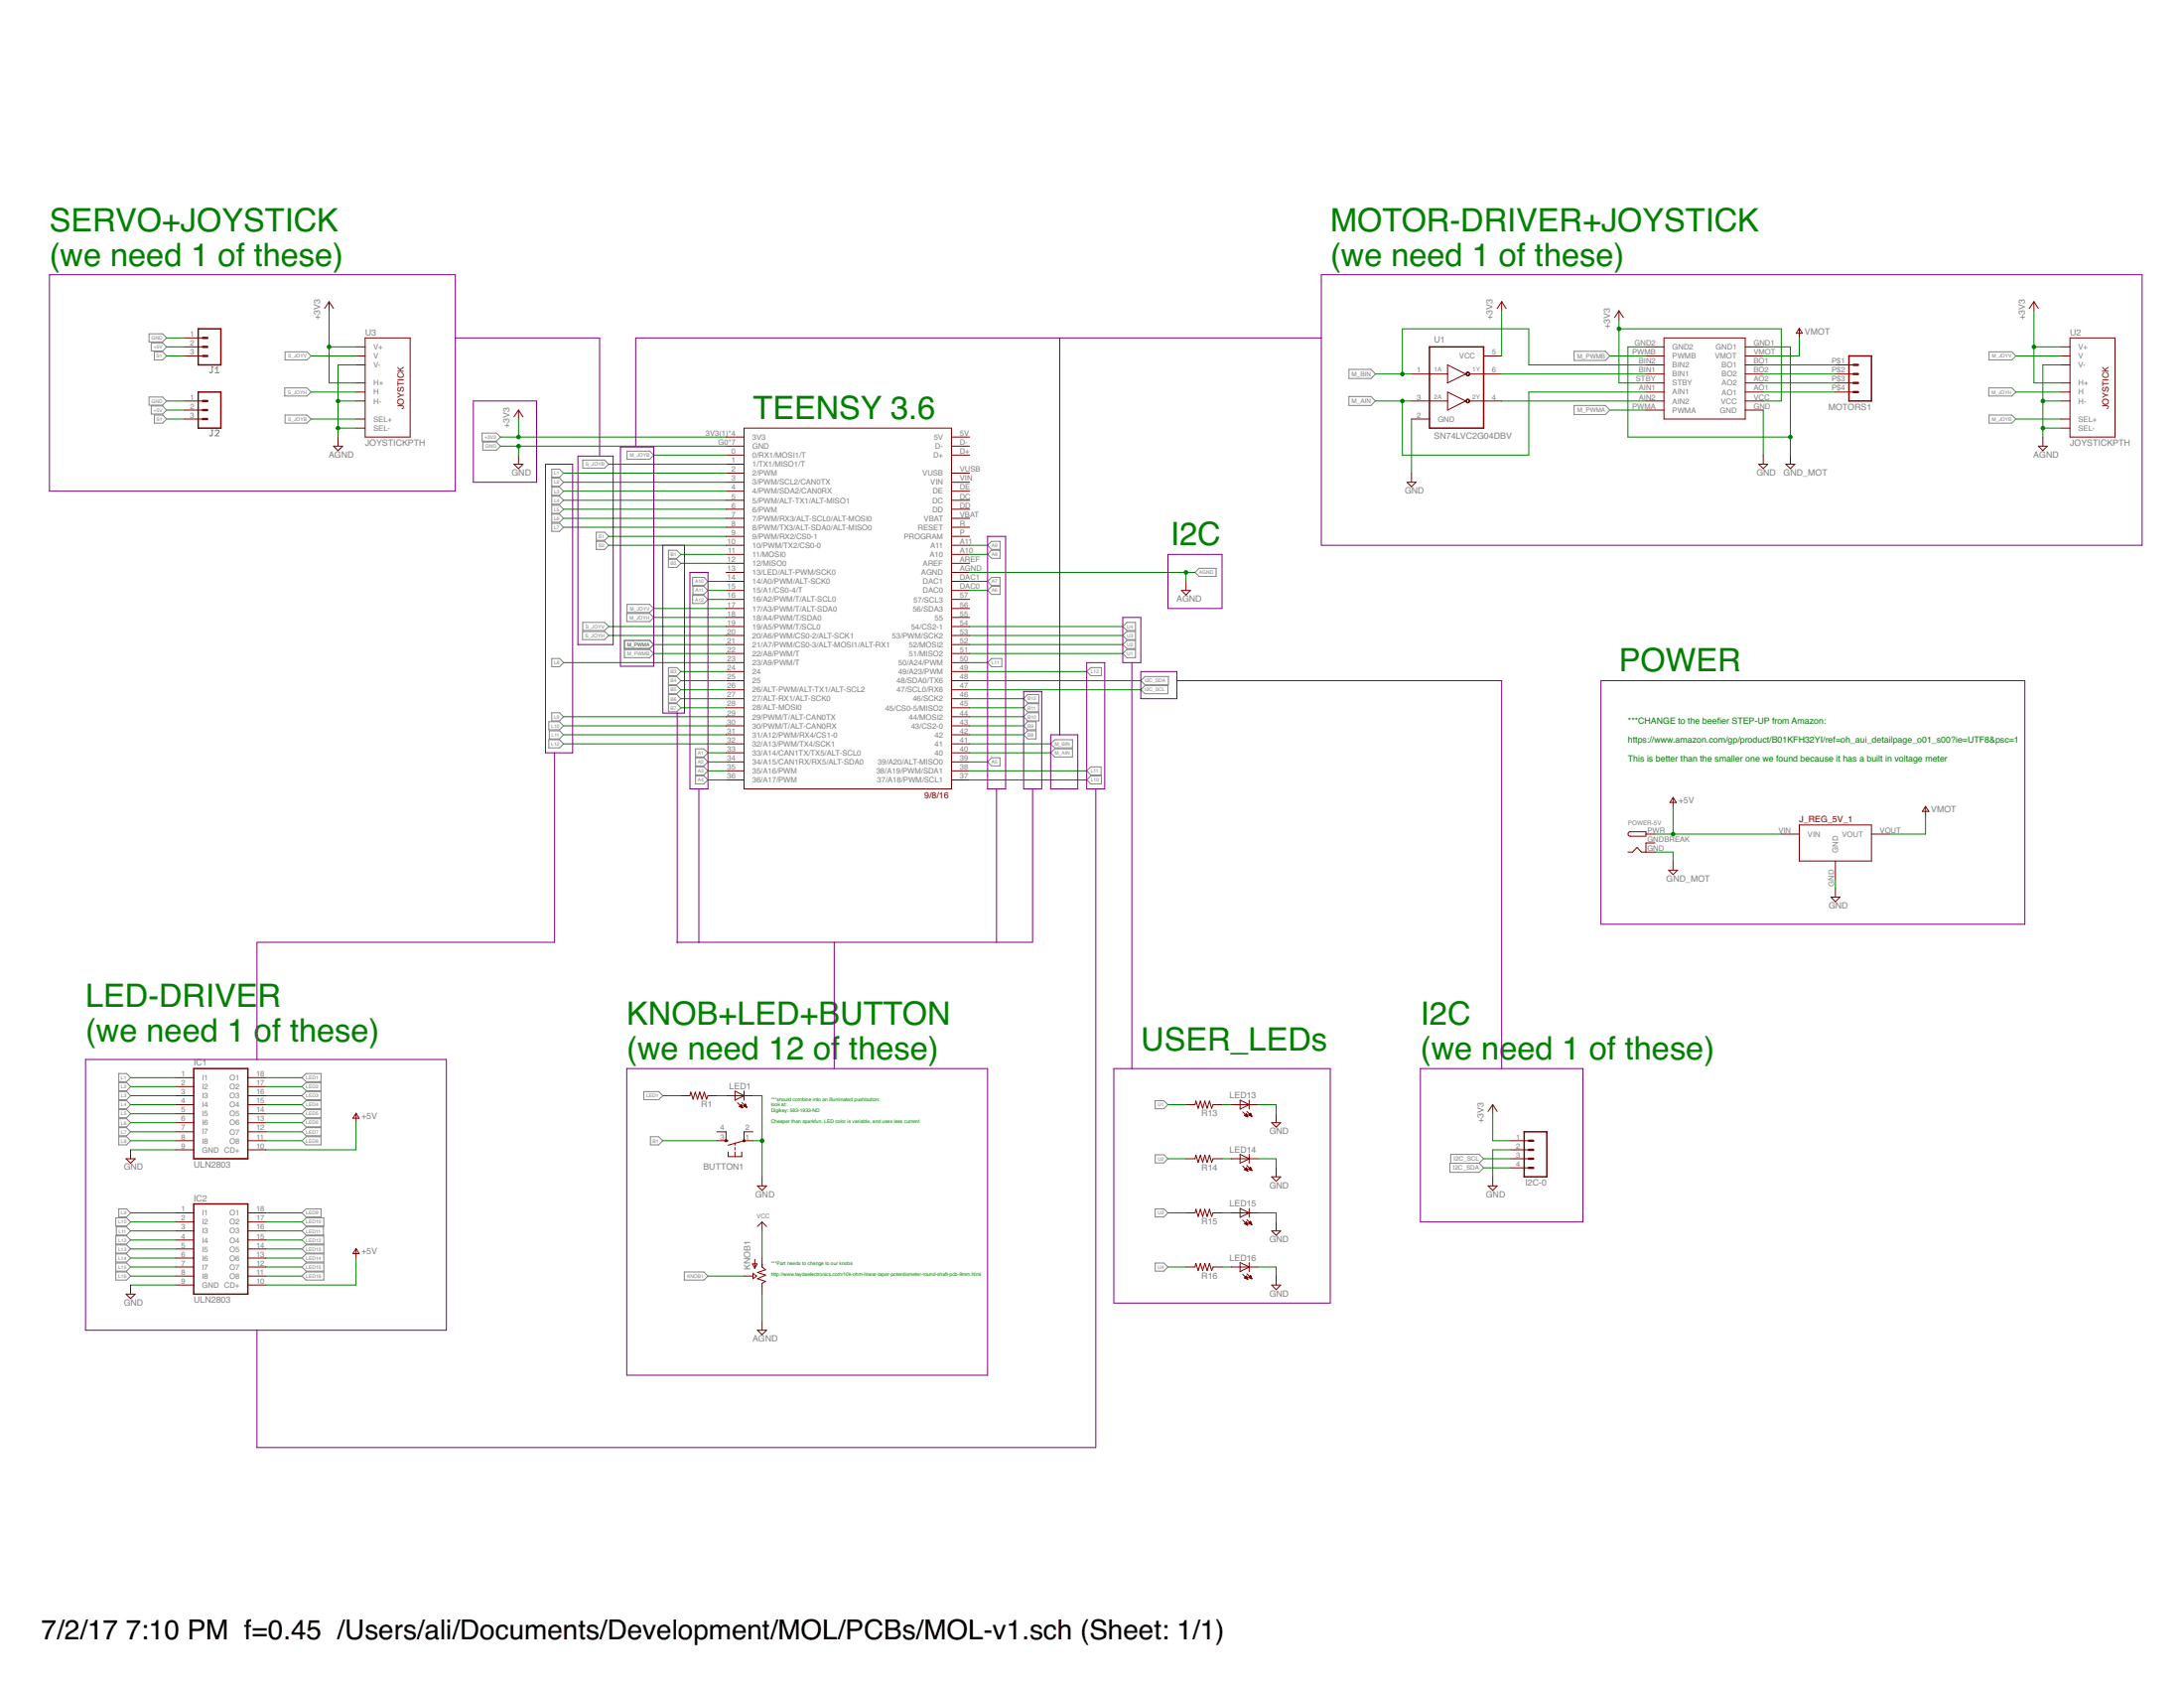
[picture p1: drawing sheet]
<svg xmlns="http://www.w3.org/2000/svg" width="279mm" height="216mm" viewBox="0 0 279 216" stroke-linecap="round" stroke-linejoin="round" font-family="sans-serif">
<g fill="none" stroke="#808080" stroke-width=".13">
<path d="M19.1 42.7h1.7l.5 .5-.5 .5h-1.7zM19.1 50.8h1.7l.5 .5-.5 .5h-1.7zM19.3 43.9h1.5l.5 .5-.5 .5h-1.5zM19.3 51.9h1.5l.5 .6-.5 .5h-1.5zM19.7 53.1h1.1l.5 .5-.5 .5h-1.1zM19.7 45h1.1l.5 .5-.5 .5h-1.1zM27.1 46.9h.2M27.1 55h.2M27.2 46.9v.7l-.1 .1-.3-.1M27.2 55v.6l-.1 .2-.3-.2M27.5 47.7h.5M27.5 47.2l.3-.3v.8"/>
<path d="M27.5 55.1l.2-.1h.2l.1 .1v.2l-.5 .5h.5M36.4 49.6h2.9l.5 .5-.5 .6h-2.9zM36.5 53.1h2.8l.5 .5-.5 .5h-2.8zM36.5 45h2.8l.5 .5-.5 .5h-2.8zM61.7 55.4h1.8l.5 .5-.5 .5h-1.8zM61.8 56.5h1.7l.5 .6-.5 .5h-1.7zM74.5 58.8h2.8l.6 .6-.6 .5h-2.8zM80.2 57.7h2.9l.5 .5-.5 .5h-2.9zM172.6 50.7h2.8l.6 .6-.6 .6h-2.8zM172.6 47.2h2.8l.6 .6-.6 .6h-2.8zM201.4 44.9h4l.6 .6-.6 .6h-4zM201.4 51.9h4l.6 .6-.6 .5h-4z"/>
<path d="M254.4 49.6h3l.5 .5-.5 .6h-3zM254.5 53.1h2.9l.5 .5-.5 .5h-2.9zM254.5 45h2.9l.5 .5-.5 .5h-2.9zM70.6 64.6h1l.5 .5-.5 .6h-1zM70.6 60h1l.5 .5-.5 .5h-1zM70.6 61.2h1l.5 .5-.5 .5h-1zM70.6 62.3h1l.5 .5-.5 .6h-1zM70.6 63.5h1l.5 .5-.5 .5h-1zM70.6 65.8h1l.5 .5-.5 .5h-1zM70.6 66.9h1l.5 .5-.5 .6h-1zM74.5 79.6h2.8l.6 .5-.6 .5h-2.8zM76.3 68.1h1l.6 .5-.6 .5h-1z"/>
<path d="M76.3 69.2h1l.6 .5-.6 .6h-1zM80.2 78.5h2.9l.5 .5-.5 .5h-2.9zM80.2 77.3h2.9l.5 .5-.5 .5h-2.9zM85.5 70.4h1.1l.5 .5-.5 .5h-1.1zM85.5 71.5h1.1l.5 .6-.5 .5h-1.1zM88.6 73.9h1.4l.6 .5-.6 .5h-1.4zM88.6 76.2h1.4l.6 .5-.6 .5h-1.4zM88.6 75h1.4l.6 .5-.6 .5h-1.4zM126.3 69.7l.6-.5h1v1.1h-1zM126.3 74.4l.6-.5h1v1h-1zM126.9 70.4h1v1h-1l-.6-.5zM126.9 75h1v1h-1l-.6-.5z"/>
<path d="M153.4 72.7h2.2v1h-2.2l-.5-.5zM70.2 92.3h1.4l.5 .5-.5 .5h-1.4zM70.2 94.6h1.4l.5 .5-.5 .6h-1.4zM70.3 93.5h1.3l.5 .5-.5 .5h-1.3zM70.6 84.2h1l.5 .6-.5 .5h-1zM70.6 91.2h1l.5 .5-.5 .5h-1zM74.5 80.8h2.8l.6 .5-.6 .5h-2.8zM79.9 83.1h3.2l.5 .5-.5 .5h-3.2zM79.9 81.9h3.2l.5 .5-.5 .6h-3.2zM85.5 85.4h1.1l.5 .5-.5 .5h-1.1zM85.5 86.5h1.1l.5 .6-.5 .5h-1.1zM85.5 87.7h1.1l.5 .5-.5 .5h-1.1z"/>
<path d="M85.5 88.8h1.1l.5 .6-.5 .5h-1.1zM85.5 90h1.1l.5 .5-.5 .5h-1.1zM89 95.8h1l.6 .5-.6 .5h-1zM89 96.9h1l.6 .6-.6 .5h-1zM89 98.1h1l.6 .5-.6 .5h-1zM89 99.2h1l.6 .6-.6 .5h-1zM126.9 96.9h1v1.1h-1l-.6-.5zM126.9 84.2h1.3v1.1h-1.3l-.6-.5zM131 91.7l.5-.5h1.4v1h-1.4zM131.5 88.8h1.4v1.1h-1.4l-.5-.5zM131.5 90h1.4v1h-1.4l-.5-.5zM131.5 92.3h1v1h-1l-.5-.5z"/>
<path d="M131.5 93.5h1v1h-1l-.5-.5zM134.4 96.3l.5-.5h2.3v1h-2.3zM134.4 95.1l.5-.5h2.3v1.1h-2.3zM139 85.9l.6-.5h1.3v1h-1.3zM139 98.6l.6-.5h1.3v1h-1.3zM139 99.8l.6-.6h1.3v1.1h-1.3zM143.6 81.3l.6-.5h1.1v1h-1.1zM143.6 83.6l.6-.5h1.1v1h-1.1zM143.6 82.4l.6-.5h1.1v1.1h-1.1zM143.6 80.1l.6-.5h1.1v1h-1.1zM145.9 88.2l.6-.5h2.9v1h-2.9zM146.5 86.5h3v1.1h-3l-.6-.5z"/>
<path d="M15.2 137.3h1l.5 .5-.5 .5h-1zM15.2 138.5h1l.5 .5-.5 .5h-1zM15.2 139.6h1l.5 .5-.5 .6h-1zM38.6 137.8l.6-.5h1.9v1h-1.9zM38.6 139l.6-.5h1.9v1h-1.9zM82.4 139.6h1.9l.5 .5-.5 .6h-1.9zM14.8 155.8h1.4l.5 .5-.5 .5h-1.4zM14.8 158.1h1.4l.5 .5-.5 .5h-1.4zM14.8 159.2h1.4l.5 .5-.5 .6h-1.4zM14.9 156.9h1.3l.5 .5-.5 .6h-1.3zM15.2 145.4h1l.5 .5-.5 .5h-1zM15.2 140.8h1l.5 .5-.5 .5h-1z"/>
<path d="M15.2 141.9h1l.5 .6-.5 .5h-1zM15.2 143.1h1l.5 .5-.5 .5h-1zM15.2 144.2h1l.5 .6-.5 .5h-1zM15.2 154.6h1l.5 .5-.5 .6h-1zM38.6 145.9l.6-.5h1.9v1h-1.9zM38.6 140.1l.6-.5h1.9v1.1h-1.9zM38.6 141.3l.6-.5h1.9v1h-1.9zM38.6 142.5l.6-.6h1.9v1.1h-1.9zM38.6 143.6l.6-.5h1.9v1h-1.9zM38.6 155.1l.6-.5h1.9v1.1h-1.9zM38.6 156.3l.6-.5h2.2v1h-2.2zM38.6 157.4l.6-.5h2.2v1.1h-2.2z"/>
<path d="M38.6 158.6l.6-.5h2.2v1h-2.2zM38.6 159.7l.6-.5h2.2v1.1h-2.2zM39.2 144.2h1.9v1.1h-1.9l-.6-.5zM83.2 145.4h1.1l.5 .5-.5 .5h-1.1zM147.8 140.8h1.1l.5 .5-.5 .5h-1.1zM147.8 154.6h1.1l.5 .5-.5 .6h-1.1zM147.8 147.7h1.1l.5 .5-.5 .5h-1.1zM185.5 148.8h3.7l.6 .6-.6 .5h-3.7zM185.6 148.8v-1.2h3.6l.6 .6-.6 .6M14.8 162.7h1.4l.5 .5-.5 .5h-1.4zM14.8 160.4h1.4l.5 .5-.5 .5h-1.4zM14.8 161.5h1.4l.5 .6-.5 .5h-1.4z"/>
<path d="M38.6 163.2l.6-.5h2.2v1h-2.2zM38.6 160.9l.6-.5h2.2v1h-2.2zM38.6 162.1l.6-.6h2.2v1.1h-2.2zM87.5 162.7h2.5l.6 .5-.6 .5h-2.5zM147.8 161.5h1.1l.5 .6-.5 .5h-1.1z"/>
</g>
<g fill="none" stroke="#800000" stroke-width=".13">
<path d="M42.1 38.6l.6 .9M42.1 38.6l-.6 .9M42.1 38.6v1.2M192.1 38.6l.6 .9M192.1 38.6l-.6 .9M192.1 38.6v1.2M207.1 39.8l.6 .8M207.1 39.8l-.6 .8M207.1 39.8v1.1M260.2 38.6l.6 .9M260.2 38.6l-.6 .9M260.2 38.6v1.2"/>
<path d="M23.6 43.2h2.4M23.6 53.6h2.4M23.6 52.5h2.4M23.6 45.5h2.4M23.6 44.4h2.4M23.6 51.3h2.4M42.7 57.1h1.1l-.6 .5zM43.2 55.9v1.2M45.6 54.8h1.1M45.6 53.6h1.1M45.6 50.1h1.1M45.6 49h1.1"/>
<path d="M45.6 46.7h1.1M45.6 45.5h1.1M45.6 44.4h1.1M45.6 51.3h1.1M46.7 43.2h5.8v12.7h-5.8zM65.7 59.4h1.2l-.6 .5zM66.3 52.5v1.1M66.3 58.2v1.2M66.3 52.5l.6 .8M66.3 52.5l-.6 .8M92.9 55.9h2.3M92.9 57.1h2.3"/>
<path d="M92.9 58.2h2.3M92.9 59.4h2.3M95.2 54.8h26.5v46.1h-26.5zM121.7 55.9h2.3M121.7 57.1h2.3M121.7 58.2h2.3M180.6 53.6h2.3M180.6 47.8h4.6M180.6 51.3h4.6M185.2 46.7l2.3 1.1-2.3 1.2zM185.2 50.1l2.3 1.2-2.3 1.2zM188 47.8h4.1"/>
<path d="M188 51.3h4.1M189.8 45.5h2.3M210.6 52.5h2.3M210.6 50.1h2.3M210.6 49h2.3M210.6 47.8h2.3M210.6 46.7h2.3M210.6 45.5h2.3M210.6 44.4h2.3M210.6 51.3h2.3M212.9 43.2h10.4v10.4h-10.4zM223.3 52.5h2.3"/>
<path d="M223.3 50.1h2.3M223.3 49h2.3M223.3 47.8h2.3M223.3 46.7h2.3M223.3 45.5h2.3M223.3 44.4h2.3M223.3 51.3h2.3M225 59.4h1.1l-.5 .5zM225.6 58.2v1.2M228.5 59.4h1.1l-.6 .5zM229 58.2v1.2M230.2 42l.4 .6h-.8z"/>
<path d="M230.2 42.1v1.1M234.8 50.1h2.3M234.8 49h2.3M234.8 47.8h2.3M234.8 46.7h2.3M260.8 57.1h1.1l-.6 .5zM261.3 55.9v1.2M263.7 54.8h1.1M263.7 53.6h1.1M263.7 50.1h1.1M263.7 49h1.1M263.7 46.7h1.1"/>
<path d="M263.7 45.5h1.1M263.7 44.4h1.1M263.7 51.3h1.1M264.8 43.2h5.8v12.7h-5.8zM92.9 60.5h2.3M92.9 61.7h2.3M92.9 62.8h2.3M92.9 64h2.3M92.9 65.1h2.3M92.9 67.4h2.3M92.9 66.3h2.3M92.9 68.6h2.3"/>
<path d="M92.9 69.7h2.3M92.9 70.9h2.3M92.9 72.1h2.3M92.9 73.2h2.3M92.9 74.4h2.3M92.9 75.5h2.3M92.9 76.7h2.3M92.9 79h2.3M92.9 77.8h2.3M121.7 60.5h2.3M121.7 61.7h2.3M121.7 62.8h2.3"/>
<path d="M121.7 64h2.3M121.7 65.1h2.3M121.7 67.4h2.3M121.7 66.3h2.3M121.7 68.6h2.3M121.7 69.7h2.3M121.7 70.9h2.3M121.7 72.1h2.3M121.7 73.2h2.3M121.7 74.4h2.3M121.7 75.5h2.3M121.7 76.7h2.3"/>
<path d="M121.7 79h2.3M121.7 77.8h2.3M151.2 75.5h1.1l-.6 .6zM151.7 74.4v1.1M180 61.7h1.1l-.5 .6zM180.6 60.5v1.2M92.9 80.1h2.3M92.9 81.3h2.3M92.9 82.4h2.3M92.9 83.6h2.3M92.9 84.8h2.3M92.9 85.9h2.3"/>
<path d="M92.9 87.1h2.3M92.9 88.2h2.3M92.9 89.4h2.3M92.9 90.5h2.3M92.9 91.7h2.3M92.9 92.8h2.3M92.9 94h2.3M92.9 96.3h2.3M92.9 95.1h2.3M92.9 97.5h2.3M92.9 98.6h2.3M92.9 99.8h2.3"/>
<path d="M121.7 80.1h2.3M121.7 81.3h2.3M121.7 82.4h2.3M121.7 83.6h2.3M121.7 84.8h2.3M121.7 85.9h2.3M121.7 87.1h2.3M121.7 88.2h2.3M121.7 89.4h2.3M121.7 90.5h2.3M121.7 91.7h2.3M121.7 92.8h2.3"/>
<path d="M121.7 94h2.3M121.7 96.3h2.3M121.7 95.1h2.3M121.7 97.5h2.3M121.7 98.6h2.3M121.7 99.8h2.3M208.3 109h.6l.5-.6 .6 .6h1.7M208.3 106.5l.3-.1h2v.6h-2a.29 .29 0 0 1-.3-.2 .29 .29 0 0 1 0-.3zM210.6 106.7h1.1M211.7 107.8h-1.1v1.2M213.5 111.3h1.1l-.6 .6zM214 102.1v1.1"/>
<path d="M214 110.1v1.2M214 102l.4 .6h-.8zM227.9 106.7h2.3M230.2 105.5h9.2v4.6h-9.2zM234.2 114.7h1.2l-.6 .6zM234.8 110.1v2.3M234.8 113.6v1.1M239.4 106.7h2.3M246.3 103.1l.5 .7h-.9zM246.3 103.2v1.2M22.5 137.8h2.3M22.5 139h2.3"/>
<path d="M31.7 137.8h2.3M31.7 139h2.3M94 139.6l1.2 .5-1.2 .6zM95.2 139.6v1.1M16.1 148.2h1.2l-.6 .6zM16.7 147.1v1.1M22.5 140.1h2.3M22.5 145.9h2.3M22.5 144.8h2.3M22.5 141.3h2.3M22.5 142.5h2.3M22.5 143.6h2.3"/>
<path d="M22.5 147.1h2.3M22.5 155.1h2.3M22.5 156.3h2.3M22.5 157.4h2.3M22.5 158.6h2.3M22.5 159.7h2.3M31.7 140.1h2.3M31.7 145.9h2.3M31.7 144.8h2.3M31.7 141.3h2.3M31.7 142.5h2.3M31.7 143.6h2.3"/>
<path d="M31.7 147.1h2.3M31.7 155.1h2.3M31.7 156.3h2.3M31.7 157.4h2.3M31.7 158.6h2.3M31.7 159.7h2.3M45.6 142.4l.4 .6h-.9zM45.6 142.5v1.1M45.6 159.7v1.2M45.6 159.7l.4 .6h-.9zM87.1 140.1h1.2l.1-.4 .3 .9 .2-.9 .3 .9 .3-.9 .3 .9 .3-.9 .3 .9 .2-.5h1.1M91.7 145.9h1.5"/>
<path d="M91.7 144.8h1.2v1.1M92.9 140.1h3.4M93.2 147.3v.6h1.7v-.6M94 146.2v.3M94 146.8v.3M94 147.3v.6M94.4 141.1l.6 .6M94.6 141.5l.2-.2 .2 .4zM94.6 141.5h.3M94.7 141.5h.2M94.7 141.4h.2M94.7 141.6h.3"/>
<path d="M94.8 141.4h.1M94.8 141.3h.1M94.8 141.6h.2M94.9 141l.6 .6M94.9 141.6h.1M95 141.7h.1M95.1 141.5h.3M95.1 141.5l.4 .1M95.1 141.5l.3-.3 .1 .4M95.2 141.4h.2M95.2 145.9h1.1M95.2 145.9l-2 .6"/>
<path d="M95.2 141.5h.3M95.3 141.3h.1M95.3 141.5h.2M95.4 141.6h.1M95.5 141.6h.1M96.3 144.8h-1.1v1.1M96.9 151.7h1.2l-.6 .6zM97.5 150.5v1.2M97.5 156.3v1.1M97.5 156.3l-.6 .6M97.5 156.3l.6 .6M151.7 141.3h1.2l.1-.5 .3 1 .3-1 .3 1 .2-1 .3 1 .3-1 .3 1 .2-.5h1.1"/>
<path d="M151.7 148.2h1.2l.1-.5 .3 1 .3-1 .3 1 .2-1 .3 1 .3-1 .3 1 .2-.5h1.1M151.7 155.1h1.2l.1-.4 .3 .9 .3-.9 .3 .9 .2-.9 .3 .9 .3-.9 .3 .9 .2-.5h1.1M157.5 141.3h3.5M157.5 148.2h3.5M157.5 155.1h3.5M158.6 140.7l1.2 .6-1.2 .6zM158.6 147.6l1.2 .6-1.2 .6zM158.6 154.6l1.2 .5-1.2 .6zM159 142.2l.6 .7M159 149.1l.6 .7M159 156.1l.6 .6M159.2 142.7l.4 .2"/>
<path d="M159.2 142.7l.2-.2 .2 .4M159.2 149.6l.4 .2M159.2 149.6h.4M159.2 142.7h.4M159.3 149.6h.2M159.3 156.5h.3M159.3 156.5h.2M159.3 142.7h.3M159.3 142.6h.2M159.3 149.6h.3M159.3 149.5h.2M159.3 156.4h.2"/>
<path d="M159.3 156.6h.3M159.4 149.4h.1M159.4 156.4h.1M159.4 142.5h.1M159.4 149.7h.2M159.4 156.3h.1M159.4 156.6h.2M159.4 142.8h.2M159.4 149.4l-.2 .2M159.4 149.4l.2 .4M159.4 156.3l.2 .4-.4-.2zM159.5 149.7h.1"/>
<path d="M159.5 142.2l.6 .6M159.5 149.1l.6 .6M159.5 156l.6 .6M159.6 142.8h.1M159.6 149.8h.1M159.6 156.7h.1M159.7 156.5h.4M159.7 156.5l.4 .1M159.8 142.6h.3M159.8 149.5h.3M159.8 149.6h.3M159.8 156.4h.3"/>
<path d="M159.8 140.7v1.2M159.8 147.6v1.2M159.8 154.6v1.1M159.8 142.6h.2M159.8 149.5h.2M159.8 156.5h.3M159.8 149.4h.2M159.8 156.4h.2M159.9 142.7h.2M159.9 142.5h.1M159.9 156.3h.1M159.9 149.6h.2"/>
<path d="M159.9 149.4h.1M159.9 142.4h.1M159.9 156.5h.2M160 142.4h.1M160 149.6h.1M160 149.3h.1M160 142.4l-.3 .2 .4 .2M160 142.4l.1 .4M160 149.3l-.3 .2 .4 .2M160 149.3l.1 .4M160 156.2l-.3 .3M160 156.2l.1 .4"/>
<path d="M160 156.2h.1M160 156.6h.1M160.1 149.7h.1M160.1 156.6h.1M160.1 142.8h.1M162.7 143.6h1.1l-.5 .6zM162.7 157.4h1.1l-.5 .6zM162.7 150.5h1.1l-.5 .6zM163.3 142.5v1.1M163.3 149.4v1.1M163.3 156.3v1.1M190.4 151.7h1.1l-.5 .6z"/>
<path d="M191 141.3l.5 .9M191 141.3l-.6 .9M191 141.3v1.2M191 150.5v1.2M193.3 145.9h2.3M193.3 147.1h2.3M193.3 148.2h2.3M193.3 149.4h2.3M16.1 165.5h1.2l-.6 .6zM16.7 164.4v1.1M22.5 163.2h2.3M22.5 160.9h2.3"/>
<path d="M22.5 162.1h2.3M22.5 164.4h2.3M31.7 163.2h2.3M31.7 160.9h2.3M31.7 162.1h2.3M31.7 164.4h2.3M95.2 163.2h1.1M96.3 161.6h.6l-.3 .6zM96.3 162.9l.5 .3-.5 .4zM96.6 161.1v1.1M96.9 170.1h1.2l-.6 .6zM97.5 160.9v1.2l.4 .3-1 .4 1 .3-1 .5 1 .3-.4 .2v1.4"/>
<path d="M97.5 169v1.1M151.7 162.1h1.2l.1-.5 .3 .9 .3-.9 .3 .9 .2-.9 .3 .9 .3-.9 .3 .9 .2-.4h1.1M157.5 162.1h3.5M158.6 161.5l1.2 .6-1.2 .5zM159 163l.6 .6M159.2 163.4l.2-.2 .2 .4zM159.2 163.4h.4M159.3 163.5h.3M159.3 163.4h.2M159.3 163.3h.2M159.4 163.5h.2M159.4 163.3h.1"/>
<path d="M159.4 163.2h.1M159.5 162.9l.6 .7M159.5 163.6h.1M159.6 163.6h.1M159.8 163.4h.3M159.8 163.3h.3M159.8 161.5v1.1M159.8 163.3h.2M159.9 163.4h.2M159.9 163.3h.1M159.9 163.2h.1M159.9 163.5h.2"/>
<path d="M160 163.2h.1M160 163.2l-.3 .2 .4 .2M160 163.2l.1 .4M160 163.5h.1M160.1 163.5h.1M162.7 164.4h1.1l-.5 .6zM163.3 163.2v1.2"/>
</g>
<g fill="#800000" stroke="#800000" stroke-width=".13">
<path d="M187.6 51.2l.2-.2 .2 .2-.1 .3h-.1l-.2-.1v-.1a.18 .18 0 0 1 .2-.2 .18 .18 0 0 1 .1 .2 .18 .18 0 0 1-.2 .2l-.2-.2z" fill-rule="evenodd"/>
<path d="M187.6 47.7a.25 .25 0 0 1 .3-.1 .25 .25 0 0 1 .1 .3l-.1 .1a.26 .26 0 0 1-.4-.2h.1a.19 .19 0 0 1 .2-.1 .19 .19 0 0 1 .2 .1 .19 .19 0 0 1-.1 .2 .19 .19 0 0 1-.3-.1l-.1-.1z" fill-rule="evenodd"/>
<circle cx="95.2" cy="145.9" r=".15"/>
<circle cx="92.9" cy="145.9" r=".16"/>
</g>
<path d="M25.4 50.1h2.9v4.7h-2.9zM25.4 42.1h2.9v4.6h-2.9zM182.9 44.4h6.9v10.4h-6.9zM236.5 45.5h2.9v5.8h-2.9zM24.8 136.7h6.9v11.5h-6.9zM24.8 154h6.9v11.5h-6.9zM195 144.8h2.9v5.7h-2.9z" fill="none" stroke="#800000" stroke-width=".19"/>
<g fill="none" stroke="#800000" stroke-width=".3">
<path d="M26 45.5h.5M26 44.4h.5M26 43.2h.5M26 53.6h.5M26 52.5h.5M26 51.3h.5M237.1 49h.6M237.1 47.8h.6M237.1 46.7h.6M237.1 50.1h.6M195.6 148.2h.6M195.6 147.1h.6"/>
<path d="M195.6 145.9h.6M195.6 149.4h.6"/>
</g>
<g fill="none" stroke="#008000" stroke-width=".13">
<path d="M42.1 39.8v9.2h3.5M192.1 39.8v5.7M260.2 39.8v9.2h3.5M21.3 43.2h2.3M21.3 51.3h2.3M21.3 45.5h2.3M21.3 44.4h2.3M21.3 52.5h2.3M21.3 53.6h2.3M39.8 50.1h5.8M39.8 45.5h5.8M39.8 53.6h5.8"/>
<path d="M42.1 44.4h3.5M43.2 51.3h2.4M43.2 54.8h2.4M45.6 46.7h-2.4v9.2M64 57.1h28.9M64 55.9h28.9M66.3 53.6v2.3M66.3 57.1v1.1M77.9 59.4h15M83.6 58.2h9.3M176 51.3h4.6M176 47.8h4.6"/>
<path d="M180.6 53.6v6.9M192.1 51.3h18.5M192.1 47.8h18.5M206 45.5h4.6M206 52.5h4.6M207.1 42.1h20.8v9.2h-2.3M207.1 40.9v8.1h3.5M210.6 46.7h-15v-4.6h-16.2v5.7M210.6 50.1h-15v8.1h-16.2v-6.9M210.6 44.4h-2.3v11.5h20.7M225.6 52.5v5.7M225.6 46.7h9.2"/>
<path d="M225.6 50.1h9.2M225.6 44.4h3.4v13.8M225.6 47.8h9.2M225.6 49h9.2M230.2 43.2v2.3h-4.6M257.9 50.1h5.8M257.9 45.5h5.8M257.9 53.6h5.8M260.2 44.4h3.5M261.3 51.3h2.4M261.3 54.8h2.4M263.7 46.7h-2.4v9.2"/>
<path d="M72.1 60.5h20.8M72.1 61.7h20.8M72.1 62.8h20.8M72.1 64h20.8M72.1 65.1h20.8M72.1 66.3h20.8M72.1 67.4h20.8M77.9 68.6h15M77.9 69.7h15M83.6 79h9.3M83.6 77.8h9.3M87.1 70.9h5.8"/>
<path d="M87.1 72.1h5.8M90.6 75.5h2.3M90.6 74.4h2.3M90.6 76.7h2.3M124 70.9h2.3M124 73.2h28.9M124 75.5h2.3M124 74.4h2.3M124 69.7h2.3M151.7 73.2v1.2M72.1 95.1h20.8M72.1 91.7h20.8"/>
<path d="M72.1 92.8h20.8M72.1 94h20.8M72.1 84.8h20.8M77.9 81.3h15M77.9 80.1h15M83.6 83.6h9.3M83.6 82.4h9.3M87.1 85.9h5.8M87.1 87.1h5.8M87.1 88.2h5.8M87.1 89.4h5.8M87.1 90.5h5.8"/>
<path d="M90.6 96.3h2.3M90.6 97.5h2.3M90.6 98.6h2.3M90.6 99.8h2.3M124 85.9h15M124 87.1h21.9M124 88.2h21.9M124 89.4h7M124 90.5h7M124 96.3h10.4M124 97.5h2.3M124 98.6h15"/>
<path d="M124 99.8h15M124 81.3h19.6M124 83.6h19.6M124 82.4h19.6M124 95.1h10.4M124 91.7h7M124 92.8h7M124 94h7M124 84.8h2.3M124 80.1h19.6M211.7 106.7h16.2M211.7 109h2.3v1.1"/>
<path d="M214 103.2v3.5M234.8 112.4v1.2M246.3 104.4v2.3h-4.6M16.7 137.8h5.8M16.7 139h5.8M34 137.8h4.6M34 139h4.6M16.7 140.1h5.8M16.7 145.9h5.8M16.7 147.1h5.8M16.7 141.3h5.8M16.7 155.1h5.8"/>
<path d="M16.7 142.5h5.8M16.7 143.6h5.8M16.7 144.8h5.8M16.7 156.3h5.8M16.7 157.4h5.8M16.7 158.6h5.8M16.7 159.7h5.8M34 140.1h4.6M34 145.9h4.6M34 141.3h4.6M34 155.1h4.6M34 142.5h4.6"/>
<path d="M34 143.6h4.6M34 144.8h4.6M34 156.3h4.6M34 157.4h4.6M34 158.6h4.6M34 159.7h4.6M45.6 143.6v3.5h-11.6M84.8 140.1h2.3M84.8 145.9h6.9M91.7 140.1h1.2M96.3 140.1h1.2v10.4M96.3 145.9h1.2"/>
<path d="M97.5 157.4v3.5M149.4 141.3h2.3M149.4 148.2h2.3M149.4 155.1h2.3M156.3 141.3h1.2M156.3 148.2h1.2M156.3 155.1h1.2M161 141.3h2.3v1.2M161 148.2h2.3v1.2M161 155.1h2.3v1.2M189.8 148.2h3.5M189.8 149.4h3.5"/>
<path d="M191 142.5v3.4h2.3M193.3 147.1h-2.3v3.4M16.7 164.4h5.8M16.7 162.1h5.8M16.7 163.2h5.8M16.7 160.9h5.8M34 162.1h4.6M34 163.2h4.6M34 160.9h4.6M45.6 160.9v3.5h-11.6M90.6 163.2h4.6M97.5 165.5v3.5"/>
<path d="M149.4 162.1h2.3M156.3 162.1h1.2M161 162.1h2.3v1.1"/>
</g>
<g fill="#008000" stroke="#008000" stroke-width=".13">
<circle cx="66.3" cy="57.1" r=".23"/>
<circle cx="97.5" cy="145.9" r=".23"/>
<circle cx="151.7" cy="73.2" r=".23"/>
<circle cx="261.3" cy="54.8" r=".23"/>
<circle cx="261.3" cy="51.3" r=".23"/>
<circle cx="43.2" cy="54.8" r=".23"/>
<circle cx="43.2" cy="51.3" r=".23"/>
<circle cx="229" cy="55.9" r=".23"/>
<circle cx="179.4" cy="51.3" r=".23"/>
<circle cx="179.4" cy="47.8" r=".23"/>
<circle cx="214" cy="106.7" r=".23"/>
<circle cx="66.3" cy="55.9" r=".23"/>
<circle cx="42.1" cy="44.4" r=".23"/>
<circle cx="207.1" cy="42.1" r=".23"/>
<circle cx="260.2" cy="44.4" r=".23"/>
</g>
<g fill="none" stroke="#800080" stroke-width=".13">
<path d="M6.3 35.1h52v27.7h-52zM169 35.1h105v34.6h-105zM58.3 43.2h18.4v15M60.6 51.3h8v10.4h-8zM69.8 59.4h3.5v36.9h-3.5zM73.9 58.3h4.5v24.1h-4.5zM79.4 57.2h4.2v28h-4.2zM135.6 43.2v50.8M169 43.2h-87.7v13.9M84.8 69.7h2.8v21.5h-2.8zM88.3 73.2h2.3v27.7h-2.3zM126.3 68.6h2.4v32.3h-2.4z"/>
<path d="M143.6 79h2.3v5.8h-2.3zM149.4 70.9h6.9v6.9h-6.9zM71 96.3v24.2h-38.1v15M86.6 91.2v29.4M131 88.4h2.3v12.5h-2.3zM134.4 94h3.5v6.9h-3.5zM139 84.8h2.3v16.1h-2.3zM144.8 84.8v51.9M145.9 85.9h4.7v3.5h-4.7zM150.6 87.1h41.5v49.6M204.8 87.1h54.2v31.1h-54.2zM89.4 100.9v19.6"/>
<path d="M127.5 100.9v19.6M132.1 100.9v19.6h-45.5M140.2 100.9v84.2h-107.3v-15M10.9 135.5h46.2v34.6h-46.2zM80.2 136.7h46.1v39.2h-46.1zM106.7 120.5v16.2M142.5 136.7h27.7v30h-27.7zM181.7 136.7h20.8v19.6h-20.8z"/>
</g>
<g font-size="4.1" fill="#008000">
<text x="6.3" y="29.6">SERVO+JOYSTICK</text>
<text x="170.2" y="29.6">MOTOR-DRIVER+JOYSTICK</text>
<text x="6.3" y="34">(we need 1 of these)</text>
<text x="170.2" y="34">(we need 1 of these)</text>
<text x="96.3" y="53.6">TEENSY 3.6</text>
<text x="149.8" y="69.8">I2C</text>
<text x="207.1" y="85.9">POWER</text>
<text x="10.9" y="128.8">LED-DRIVE</text>
<text x="33" y="128.8">R</text>
<text x="80.2" y="131.1">KNOB+LED+B</text>
<text x="107.5" y="131.1">UTTON</text>
<text x="181.7" y="131.1">I2C</text>
<text x="10.9" y="133.2">(we need 1 of these)</text>
<text x="80.2" y="135.5">(we need 12 of</text>
<text x="108.6" y="135.5">these)</text>
<text x="146" y="134.4">USER_LEDs</text>
<text x="181.7" y="135.5">(we need 1 of these)</text>
</g>
<g font-size="3.5">
<text x="5.3" y="209.6">7/2/17</text>
<text x="16.1" y="209.6">7:10 PM f=0.45 /Users/ali/Documents/Development/MOL/PCBs/MOL-v1.sch (Sheet: 1/1)</text>
</g>
<g font-size="1.1" fill="#808080">
<text x="40.9" y="40.9" transform="rotate(-90 40.9 40.9)">+3V3</text>
<text x="191" y="40.9" transform="rotate(-90 191 40.9)">+3V3</text>
<text x="259" y="40.9" transform="rotate(-90 259 40.9)">+3V3</text>
<text x="46.7" y="42.9">U3</text>
<text x="183.5" y="43.8">U1</text>
<text x="206" y="42.1" transform="rotate(-90 206 42.1)">+3V3</text>
<text x="230.9" y="42.8">VMOT</text>
<text x="264.8" y="42.9">U2</text>
<text x="233.9" y="52.4">MOTORS1</text>
<text x="42" y="58.5">AGND</text>
<text x="46.7" y="57.1">JOYSTICKPTH</text>
<text x="65.2" y="54.8" transform="rotate(-90 65.2 54.8)">+3V3</text>
<text x="183.5" y="56.2">SN74LVC2G04DBV</text>
<text x="260.1" y="58.5">AGND</text>
<text x="264.8" y="57.1">JOYSTICKPTH</text>
<text x="65.5" y="60.8">GND</text>
<text x="179.7" y="63.1">GND</text>
<text x="224.7" y="60.8">GND</text>
<text x="228.2" y="60.8">GND_MOT</text>
<text x="150.5" y="77">AGND</text>
<text x="214.7" y="102.8">+5V</text>
<text x="247" y="103.9">VMOT</text>
<text x="213.2" y="112.7">GND_MOT</text>
<text x="233.9" y="116.2">GND</text>
<text x="24.8" y="136.3">IC1</text>
<text x="46.3" y="143.1">+5V</text>
<text x="89.7" y="141.6">R1</text>
<text x="93.3" y="139.3">LED1</text>
<text x="153.7" y="142.8">R13</text>
<text x="157.3" y="140.5">LED13</text>
<text x="189.8" y="143.6" transform="rotate(-90 189.8 143.6)">+3V3</text>
<text x="15.8" y="149.7">GND</text>
<text x="24.8" y="149.4">ULN2803</text>
<text x="90" y="149.6">BUTTON1</text>
<text x="153.7" y="149.7">R14</text>
<text x="157.3" y="147.4">LED14</text>
<text x="162.4" y="145">GND</text>
<text x="24.8" y="153.6">IC2</text>
<text x="96.6" y="153.1">GND</text>
<text x="157.3" y="154.3">LED15</text>
<text x="162.4" y="152">GND</text>
<text x="190.1" y="153.1">GND</text>
<text x="195.1" y="151.7">I2C-0</text>
<text x="46.3" y="160.4">+5V</text>
<text x="153.7" y="156.6">R15</text>
<text x="157.3" y="161.2">LED16</text>
<text x="162.4" y="158.9">GND</text>
<text x="15.8" y="167">GND</text>
<text x="24.8" y="166.7">ULN2803</text>
<text x="96" y="162.4" transform="rotate(-90 96 162.4)">KNOB1</text>
<text x="153.7" y="163.5">R16</text>
<text x="162.4" y="165.8">GND</text>
<text x="96.3" y="171.6">AGND</text>
</g>
<g font-size="1.1" fill="#800000">
<text x="51.7" y="52.3" transform="rotate(-90 51.7 52.3)">JOYSTICK</text>
<text x="269.8" y="52.3" transform="rotate(-90 269.8 52.3)">JOYSTICK</text>
<text x="118.3" y="102.1">9/8/16</text>
<text x="230.2" y="105.2">J_REG_5V_1</text>
</g>
<g font-size="1.1" fill="#008000">
<text x="208.3" y="92.6">***CHANGE to the beefer STEP-UP from Amazon:</text>
<text x="208.3" y="95">https://www.amazon.com/gp/product/B01KFH32YI/ref=oh_aui_detailpage_o01_s00?ie=UTF8&amp;psc=1</text>
<text x="219.7" y="92.6">i</text>
<text x="208.3" y="97.4">This is better than the smaller one we found because it has a built in voltage meter</text>
</g>
<g font-size="1" fill="#808080">
<text x="24.3" y="43.1">1</text>
<text x="24.3" y="44.2">2</text>
<text x="24.3" y="45.4">3</text>
<text x="47.8" y="44.7">V+</text>
<text x="47.8" y="45.9">V</text>
<text x="47.8" y="47">V-</text>
<text x="181.3" y="47.7">1</text>
<text x="186.7" y="45.9">VCC</text>
<text x="190.9" y="47.7">6</text>
<text x="190.9" y="45.4">5</text>
<text x="208.8" y="45.4">PWMB</text>
<text x="209.1" y="44.2">GND2</text>
<text x="209.7" y="47.7">BIN1</text>
<text x="209.7" y="46.5">BIN2</text>
<text x="213.9" y="44.7">GND2</text>
<text x="213.9" y="47">BIN2</text>
<text x="213.9" y="45.9">PWMB</text>
<text x="219.4" y="45.9">VMOT</text>
<text x="219.5" y="44.7">GND1</text>
<text x="220.3" y="47">BO1</text>
<text x="224.3" y="47.7">BO2</text>
<text x="224.3" y="46.5">BO1</text>
<text x="224.3" y="45.4">VMOT</text>
<text x="224.3" y="44.2">GND1</text>
<text x="234.3" y="46.5">P$1</text>
<text x="234.3" y="47.7">P$2</text>
<text x="265.9" y="44.7">V+</text>
<text x="265.9" y="45.9">V</text>
<text x="265.9" y="47">V-</text>
<text x="24.3" y="51.1">1</text>
<text x="24.3" y="52.3">2</text>
<text x="24.3" y="53.4">3</text>
<text x="47.8" y="49.3">H+</text>
<text x="47.8" y="50.5">H</text>
<text x="47.8" y="51.6">H-</text>
<text x="47.8" y="53.9">SEL+</text>
<text x="181.3" y="53.4">2</text>
<text x="181.3" y="51.1">3</text>
<text x="183.9" y="53.9">GND</text>
<text x="190.9" y="51.1">4</text>
<text x="208.8" y="52.3">PWMA</text>
<text x="209.3" y="48.8">STBY</text>
<text x="209.7" y="51.1">AIN2</text>
<text x="209.7" y="50">AIN1</text>
<text x="213.9" y="52.8">PWMA</text>
<text x="213.9" y="51.6">AIN2</text>
<text x="213.9" y="50.5">AIN1</text>
<text x="213.9" y="49.3">STBY</text>
<text x="213.9" y="48.2">BIN1</text>
<text x="220" y="52.8">GND</text>
<text x="220.2" y="51.6">VCC</text>
<text x="220.3" y="50.5">AO1</text>
<text x="220.3" y="49.3">AO2</text>
<text x="220.3" y="48.2">BO2</text>
<text x="224.3" y="52.3">GND</text>
<text x="224.3" y="50">AO1</text>
<text x="224.3" y="48.8">AO2</text>
<text x="224.3" y="51.1">VCC</text>
<text x="234.3" y="48.8">P$3</text>
<text x="234.3" y="50">P$4</text>
<text x="265.9" y="49.3">H+</text>
<text x="265.9" y="50.5">H</text>
<text x="265.9" y="51.6">H-</text>
<text x="265.9" y="53.9">SEL+</text>
<text x="47.8" y="55.1">SEL-</text>
<text x="90.3" y="55.7">3V3(1)*4</text>
<text x="91.9" y="56.9">G0*7</text>
<text x="93.6" y="58.1">0</text>
<text x="93.6" y="59.2">1</text>
<text x="96.2" y="56.3">3V3</text>
<text x="96.2" y="57.4">GND</text>
<text x="96.2" y="58.6">0/RX1/MOSI1/T</text>
<text x="96.2" y="59.7">1/TX1/MISO1/T</text>
<text x="119.4" y="58.6">D+</text>
<text x="119.5" y="56.3">5V</text>
<text x="119.6" y="57.4">D-</text>
<text x="122.8" y="58.1">D+</text>
<text x="122.8" y="56.9">D-</text>
<text x="122.8" y="55.7">5V</text>
<text x="265.9" y="55.1">SEL-</text>
<text x="93.6" y="60.4">2</text>
<text x="93.6" y="61.5">3</text>
<text x="93.6" y="62.7">4</text>
<text x="93.6" y="63.8">5</text>
<text x="93.6" y="65">6</text>
<text x="96.2" y="60.9">2/PWM</text>
<text x="96.2" y="62">3/PWM/SCL2/CAN0TX</text>
<text x="96.2" y="63.2">4/PWM/SDA2/CAN0RX</text>
<text x="96.2" y="64.3">5/PWM/ALT-TX1/ALT-MISO1</text>
<text x="96.2" y="65.5">6/PWM</text>
<text x="118" y="60.9">VUSB</text>
<text x="119" y="62">VIN</text>
<text x="119.3" y="65.5">DD</text>
<text x="119.3" y="64.3">DC</text>
<text x="119.3" y="63.2">DE</text>
<text x="122.8" y="60.4">VUSB</text>
<text x="122.8" y="65">DD</text>
<text x="122.8" y="63.8">DC</text>
<text x="122.8" y="62.7">DE</text>
<text x="122.8" y="61.5">VIN</text>
<text x="93" y="69.6">10</text>
<text x="93" y="71.9">12</text>
<text x="93.1" y="70.7">11</text>
<text x="93.6" y="67.3">8</text>
<text x="93.6" y="66.1">7</text>
<text x="93.6" y="68.4">9</text>
<text x="96.2" y="67.8">8/PWM/TX3/ALT-SDA0/ALT-MISO0</text>
<text x="96.2" y="66.6">7/PWM/RX3/ALT-SCL0/ALT-MOSI0</text>
<text x="96.2" y="68.9">9/PWM/RX2/CS0-1</text>
<text x="96.2" y="70.1">10/PWM/TX2/CS0-0</text>
<text x="96.2" y="71.3">11/MOSI0</text>
<text x="115.6" y="68.9">PROGRAM</text>
<text x="117.4" y="67.8">RESET</text>
<text x="118.2" y="66.6">VBAT</text>
<text x="118.9" y="71.3">A10</text>
<text x="119" y="70.1">A11</text>
<text x="122.8" y="71.9">AREF</text>
<text x="122.8" y="70.7">A10</text>
<text x="122.8" y="69.6">A11</text>
<text x="122.8" y="68.4">P</text>
<text x="122.8" y="67.3">R</text>
<text x="122.8" y="66.1">VBAT</text>
<text x="93" y="73.1">13</text>
<text x="93" y="74.2">14</text>
<text x="93" y="75.4">15</text>
<text x="93" y="76.5">16</text>
<text x="93" y="77.7">17</text>
<text x="96.2" y="72.4">12/MISO0</text>
<text x="96.2" y="73.6">13/LED/ALT-PWM/SCK0</text>
<text x="96.2" y="74.7">14/A0/PWM/ALT-SCK0</text>
<text x="96.2" y="75.9">15/A1/CS0-4/T</text>
<text x="96.2" y="77">16/A2/PWM/T/ALT-SCL0</text>
<text x="116.9" y="77">57/SCL3</text>
<text x="117.8" y="73.6">AGND</text>
<text x="118.1" y="75.9">DAC0</text>
<text x="118.1" y="74.7">DAC1</text>
<text x="118.1" y="72.4">AREF</text>
<text x="122.8" y="77.7">56</text>
<text x="122.8" y="76.5">57</text>
<text x="122.8" y="75.4">DAC0</text>
<text x="122.8" y="74.2">DAC1</text>
<text x="122.8" y="73.1">AGND</text>
<text x="93" y="78.8">18</text>
<text x="93" y="80">19</text>
<text x="93" y="81.1">20</text>
<text x="93" y="82.3">21</text>
<text x="93" y="83.4">22</text>
<text x="96.2" y="79.3">18/A4/PWM/T/SDA0</text>
<text x="96.2" y="78.2">17/A3/PWM/T/ALT-SDA0</text>
<text x="96.2" y="80.5">19/A5/PWM/T/SCL0</text>
<text x="96.2" y="81.6">20/A6/PWM/CS0-2/ALT-SCK1</text>
<text x="96.2" y="82.8">21/A7/PWM/CS0-3/ALT-MOSI1/ALT-RX1</text>
<text x="96.2" y="83.9">22/A8/PWM/T</text>
<text x="114.1" y="81.6">53/PWM/SCK2</text>
<text x="116.3" y="83.9">51/MISO2</text>
<text x="116.3" y="82.8">52/MOSI2</text>
<text x="116.6" y="80.5">54/CS2-1</text>
<text x="116.8" y="78.2">56/SDA3</text>
<text x="119.6" y="79.3">55</text>
<text x="122.8" y="83.4">51</text>
<text x="122.8" y="82.3">52</text>
<text x="122.8" y="81.1">53</text>
<text x="122.8" y="80">54</text>
<text x="122.8" y="78.8">55</text>
<text x="93" y="84.6">23</text>
<text x="93" y="85.7">24</text>
<text x="93" y="86.9">25</text>
<text x="93" y="88.1">26</text>
<text x="93" y="89.2">27</text>
<text x="96.2" y="85.1">23/A9/PWM/T</text>
<text x="96.2" y="86.3">24</text>
<text x="96.2" y="87.4">25</text>
<text x="96.2" y="88.6">26/ALT-PWM/ALT-TX1/ALT-SCL2</text>
<text x="96.2" y="89.7">27/ALT-RX1/ALT-SCK0</text>
<text x="114.7" y="88.6">47/SCL0/RX6</text>
<text x="114.7" y="87.4">48/SDA0/TX6</text>
<text x="114.9" y="86.3">49/A23/PWM</text>
<text x="114.9" y="85.1">50/A24/PWM</text>
<text x="116.8" y="89.7">46/SCK2</text>
<text x="122.8" y="89.2">46</text>
<text x="122.8" y="88.1">47</text>
<text x="122.8" y="86.9">48</text>
<text x="122.8" y="85.7">49</text>
<text x="122.8" y="84.6">50</text>
<text x="93" y="90.4">28</text>
<text x="93" y="91.5">29</text>
<text x="93" y="92.7">30</text>
<text x="93" y="93.8">31</text>
<text x="93" y="95">32</text>
<text x="96.2" y="90.9">28/ALT-MOSI0</text>
<text x="96.2" y="92">29/PWM/T/ALT-CAN0TX</text>
<text x="96.2" y="93.2">30/PWM/T/ALT-CAN0RX</text>
<text x="96.2" y="94.3">31/A12/PWM/RX4/CS1-0</text>
<text x="96.2" y="95.5">32/A13/PWM/TX4/SCK1</text>
<text x="113.2" y="90.9">45/CS0-5/MISO2</text>
<text x="116.3" y="92">44/MOSI2</text>
<text x="116.6" y="93.2">43/CS2-0</text>
<text x="119.6" y="95.5">41</text>
<text x="119.6" y="94.3">42</text>
<text x="122.8" y="95">41</text>
<text x="122.8" y="93.8">42</text>
<text x="122.8" y="92.7">43</text>
<text x="122.8" y="91.5">44</text>
<text x="122.8" y="90.4">45</text>
<text x="93" y="96.1">33</text>
<text x="93" y="97.3">34</text>
<text x="93" y="98.4">35</text>
<text x="93" y="99.6">36</text>
<text x="96.2" y="96.6">33/A14/CAN1TX/TX5/ALT-SCL0</text>
<text x="96.2" y="97.8">34/A15/CAN1RX/RX5/ALT-SDA0</text>
<text x="96.2" y="98.9">35/A16/PWM</text>
<text x="96.2" y="100.1">36/A17/PWM</text>
<text x="112.1" y="98.9">38/A19/PWM/SDA1</text>
<text x="112.2" y="100.1">37/A18/PWM/SCL1</text>
<text x="112.3" y="97.8">39/A20/ALT-MISO0</text>
<text x="119.6" y="96.6">40</text>
<text x="122.8" y="99.6">37</text>
<text x="122.8" y="98.4">38</text>
<text x="122.8" y="97.3">39</text>
<text x="122.8" y="96.1">40</text>
<text x="210.7" y="106.5">PWR</text>
<text x="210.7" y="107.7">GNDBREAK</text>
<text x="227.5" y="106.5">VIN</text>
<text x="231.3" y="107">VIN</text>
<text x="235.7" y="107">VOUT</text>
<text x="240.5" y="106.5">VOUT</text>
<text x="210.7" y="108.8">GND</text>
<text x="234.6" y="113.4" transform="rotate(-90 234.6 113.4)">GND</text>
<text x="235.2" y="109.1" transform="rotate(-90 235.2 109.1)">GND</text>
<text x="23.2" y="137.7">1</text>
<text x="32.8" y="137.7">18</text>
<text x="23.2" y="138.8">2</text>
<text x="23.2" y="140">3</text>
<text x="23.2" y="141.1">4</text>
<text x="23.2" y="142.3">5</text>
<text x="23.2" y="143.4">6</text>
<text x="25.8" y="138.2">I1</text>
<text x="25.8" y="139.3">I2</text>
<text x="25.8" y="140.5">I3</text>
<text x="25.8" y="141.6">I4</text>
<text x="25.8" y="142.8">I5</text>
<text x="25.8" y="143.9">I6</text>
<text x="29.4" y="138.2">O1</text>
<text x="29.4" y="139.3">O2</text>
<text x="29.4" y="140.5">O3</text>
<text x="29.4" y="141.6">O4</text>
<text x="29.4" y="142.8">O5</text>
<text x="29.4" y="143.9">O6</text>
<text x="32.8" y="138.8">17</text>
<text x="32.8" y="140">16</text>
<text x="32.8" y="141.1">15</text>
<text x="32.8" y="142.3">14</text>
<text x="32.8" y="143.4">13</text>
<text x="23.2" y="144.6">7</text>
<text x="23.2" y="145.7">8</text>
<text x="23.2" y="146.9">9</text>
<text x="25.8" y="145.1">I7</text>
<text x="25.8" y="146.3">I8</text>
<text x="25.8" y="147.4">GND CD+</text>
<text x="29.4" y="146.3">O8</text>
<text x="29.4" y="145.1">O7</text>
<text x="32.8" y="145.7">11</text>
<text x="32.8" y="144.6">12</text>
<text x="32.8" y="146.9">10</text>
<text x="92.2" y="145.7">3</text>
<text x="92.2" y="144.6">4</text>
<text x="95.3" y="145.7">1</text>
<text x="95.3" y="144.6">2</text>
<text x="194" y="145.7">1</text>
<text x="194" y="146.9">2</text>
<text x="194" y="148.1">3</text>
<text x="194" y="149.2">4</text>
<text x="23.2" y="155">1</text>
<text x="25.8" y="155.5">I1</text>
<text x="29.4" y="155.5">O1</text>
<text x="32.8" y="155">18</text>
<text x="23.2" y="156.1">2</text>
<text x="23.2" y="157.3">3</text>
<text x="23.2" y="158.4">4</text>
<text x="23.2" y="159.6">5</text>
<text x="23.2" y="160.7">6</text>
<text x="23.2" y="161.9">7</text>
<text x="25.8" y="156.6">I2</text>
<text x="25.8" y="157.8">I3</text>
<text x="25.8" y="158.9">I4</text>
<text x="25.8" y="160.1">I5</text>
<text x="25.8" y="161.3">I6</text>
<text x="29.4" y="156.6">O2</text>
<text x="29.4" y="157.8">O3</text>
<text x="29.4" y="158.9">O4</text>
<text x="29.4" y="160.1">O5</text>
<text x="29.4" y="161.3">O6</text>
<text x="32.8" y="156.1">17</text>
<text x="32.8" y="157.3">16</text>
<text x="32.8" y="158.4">15</text>
<text x="32.8" y="159.6">14</text>
<text x="32.8" y="160.7">13</text>
<text x="32.8" y="161.9">12</text>
<text x="23.2" y="163.1">8</text>
<text x="23.2" y="164.2">9</text>
<text x="25.8" y="162.4">I7</text>
<text x="25.8" y="163.6">I8</text>
<text x="25.8" y="164.7">GND CD+</text>
<text x="29.4" y="163.6">O8</text>
<text x="29.4" y="162.4">O7</text>
<text x="32.8" y="163.1">11</text>
<text x="32.8" y="164.2">10</text>
</g>
<g font-size=".8" fill="#808080">
<text x="183.5" y="47.5">1A</text>
<text x="188.4" y="47.5">1Y</text>
<text x="201.8" y="45.8">M_PWMB</text>
<text x="172.9" y="51.6">M_AIN</text>
<text x="172.9" y="48.1">M_BIN</text>
<text x="183.5" y="51">2A</text>
<text x="188.4" y="51">2Y</text>
<text x="201.8" y="52.7">M_PWMA</text>
<text x="208.3" y="105.5">POWER-5V</text>
<text x="185.9" y="149.6">I2C_SDA</text>
<text x="186" y="148.5">I2C_SCL</text>
<text x="96.8" y="155.8">VCC</text>
</g>
<g font-size=".6" fill="#808080">
<text x="19.4" y="43.4">GND</text>
<text x="19.7" y="44.6">+5V</text>
<text x="20" y="45.8">S1</text>
<text x="36.8" y="45.8">S_JOYV</text>
<text x="254.8" y="45.8">M_JOYV</text>
<text x="19.4" y="51.5">GND</text>
<text x="19.7" y="52.7">+5V</text>
<text x="20" y="53.8">S1</text>
<text x="36.8" y="50.4">S_JOYH</text>
<text x="36.8" y="53.8">S_JOYB</text>
<text x="254.8" y="50.4">M_JOYH</text>
<text x="254.8" y="53.8">M_JOYB</text>
<text x="62" y="56.1">+3V3</text>
<text x="62.1" y="57.3">GND</text>
<text x="74.9" y="59.6">S_JOYB</text>
<text x="80.6" y="58.4">M_JOYB</text>
<text x="70.9" y="60.8">L1</text>
<text x="70.9" y="61.9">L2</text>
<text x="70.9" y="63.1">L3</text>
<text x="70.9" y="64.2">L4</text>
<text x="70.9" y="65.4">L5</text>
<text x="70.9" y="66.5">L6</text>
<text x="70.9" y="67.7">L7</text>
<text x="76.6" y="68.8">S1</text>
<text x="76.6" y="70">S2</text>
<text x="85.8" y="71.1">B1</text>
<text x="126.9" y="71.1">A8</text>
<text x="126.9" y="70">A9</text>
<text x="85.8" y="72.3">B2</text>
<text x="88.9" y="74.6">A10</text>
<text x="88.9" y="76.9">A12</text>
<text x="89" y="75.8">A11</text>
<text x="126.9" y="75.8">A6</text>
<text x="126.9" y="74.6">A7</text>
<text x="153.4" y="73.4">AGND</text>
<text x="74.9" y="81.5">S_JOYH</text>
<text x="74.9" y="80.4">S_JOYV</text>
<text x="80.3" y="83.8">M_PWMB</text>
<text x="80.3" y="82.7">M_PWMA</text>
<text x="80.5" y="79.2">M_JOYH</text>
<text x="80.6" y="78.1">M_JOYV</text>
<text x="144.2" y="80.4">U4</text>
<text x="144.2" y="82.7">U2</text>
<text x="144.2" y="81.5">U3</text>
<text x="144.2" y="83.8">U1</text>
<text x="70.9" y="85">L8</text>
<text x="85.8" y="86.1">B3</text>
<text x="85.8" y="87.3">B4</text>
<text x="85.8" y="88.4">B5</text>
<text x="85.8" y="89.6">B6</text>
<text x="126.9" y="85">L11</text>
<text x="131.5" y="89.6">B12</text>
<text x="139.5" y="86.1">L12</text>
<text x="146.5" y="88.4">I2C_SCL</text>
<text x="146.5" y="87.3">I2C_SDA</text>
<text x="70.5" y="93.1">L10</text>
<text x="70.5" y="95.4">L12</text>
<text x="70.6" y="94.2">L11</text>
<text x="70.9" y="91.9">L9</text>
<text x="85.8" y="90.8">B7</text>
<text x="131.5" y="90.8">B11</text>
<text x="131.5" y="91.9">B10</text>
<text x="131.5" y="93.1">B9</text>
<text x="131.5" y="94.2">B8</text>
<text x="134.9" y="95.4">M_BIN</text>
<text x="89.3" y="96.5">A1</text>
<text x="89.3" y="97.7">A2</text>
<text x="89.3" y="98.8">A3</text>
<text x="89.3" y="100">A4</text>
<text x="126.9" y="97.7">A5</text>
<text x="134.9" y="96.5">M_AIN</text>
<text x="139.5" y="100">L10</text>
<text x="139.5" y="98.8">L11</text>
<text x="15.5" y="138.1">L1</text>
<text x="15.5" y="139.2">L2</text>
<text x="15.5" y="140.4">L3</text>
<text x="15.5" y="141.5">L4</text>
<text x="15.5" y="142.7">L5</text>
<text x="15.5" y="143.8">L6</text>
<text x="39.2" y="138.1">LED1</text>
<text x="39.2" y="139.2">LED2</text>
<text x="39.2" y="140.4">LED3</text>
<text x="39.2" y="141.5">LED4</text>
<text x="39.2" y="142.7">LED5</text>
<text x="39.2" y="143.8">LED6</text>
<text x="82.7" y="140.4">LED1</text>
<text x="148.1" y="141.5">U1</text>
<text x="15.5" y="145">L7</text>
<text x="15.5" y="146.1">L8</text>
<text x="39.2" y="145">LED7</text>
<text x="39.2" y="146.1">LED8</text>
<text x="83.5" y="146.1">B1</text>
<text x="148.1" y="148.4">U2</text>
<text x="15.5" y="155.4">L9</text>
<text x="39.2" y="155.4">LED9</text>
<text x="148.1" y="155.4">U3</text>
<text x="15.1" y="156.5">L10</text>
<text x="15.1" y="158.8">L12</text>
<text x="15.1" y="160">L13</text>
<text x="15.1" y="161.1">L14</text>
<text x="15.2" y="157.7">L11</text>
<text x="39.2" y="156.5">LED10</text>
<text x="39.2" y="157.7">LED11</text>
<text x="39.2" y="158.8">LED12</text>
<text x="39.2" y="160">LED13</text>
<text x="39.2" y="161.1">LED14</text>
<text x="15.1" y="162.3">L15</text>
<text x="15.1" y="163.4">L16</text>
<text x="39.2" y="162.3">LED15</text>
<text x="39.2" y="163.4">LED16</text>
<text x="87.9" y="163.4">KNOB1</text>
<text x="148.1" y="162.3">U4</text>
</g>
<g font-size=".6" fill="#008000">
<text x="98.6" y="140.8">***should combine into an illuminated pushbutton:</text>
<text x="98.6" y="141.5">look at:</text>
<text x="98.6" y="142.2">Digikey: 563-1933-ND</text>
<text x="98.6" y="143.6">Cheaper than sparkfun, LED color is variable, and uses less current</text>
<text x="98.6" y="161.8">***Part needs to change to our knobs</text>
<text x="98.6" y="163.2">http://www.taydaelectronics.com/10k-ohm-linear-taper-potentiometer-round-shaft-pcb-9mm.html</text>
</g>
</svg>
